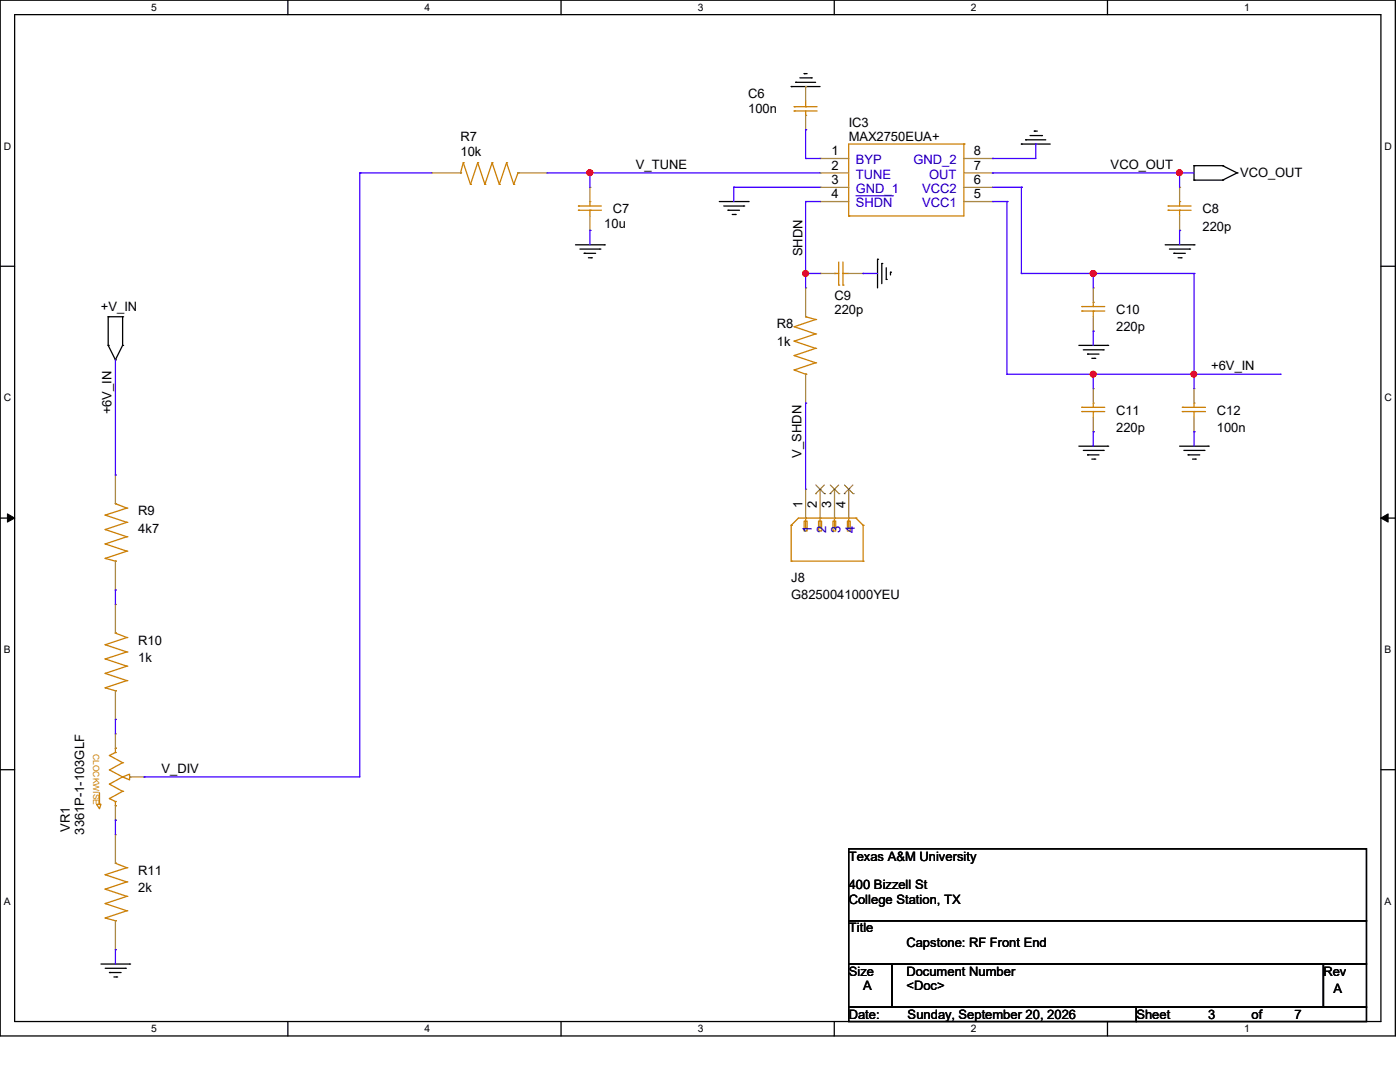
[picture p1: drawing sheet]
<svg xmlns="http://www.w3.org/2000/svg" width="279mm" height="216mm" viewBox="0 0 279 216" stroke-linecap="round" stroke-linejoin="round" font-family="sans-serif">
<path d="M0 0h278.5v206.7h-278.5zM2.9 2.9h272.7v200.9h-272.7z" fill="none" stroke="#000" stroke-width=".25"/>
<g fill="#fff">
<path d="M30.2 .3h1.1v2.3h-1.1z"/>
<path d="M30.2 204.1h1.1v2.3h-1.1z"/>
</g>
<path d="M57.4 0v2.9M57.4 203.8v2.9" fill="none" stroke="#000" stroke-width=".25"/>
<g fill="#fff">
<path d="M84.7 .3h1.1v2.3h-1.1z"/>
<path d="M84.7 204.1h1.1v2.3h-1.1z"/>
</g>
<path d="M112 0v2.9M112 203.8v2.9" fill="none" stroke="#000" stroke-width=".25"/>
<g fill="#fff">
<path d="M139.2 .3h1.1v2.3h-1.1z"/>
<path d="M139.2 204.1h1.1v2.3h-1.1z"/>
</g>
<path d="M166.5 0v2.9M166.5 203.8v2.9" fill="none" stroke="#000" stroke-width=".25"/>
<g fill="#fff">
<path d="M193.8 .3h1.1v2.3h-1.1z"/>
<path d="M193.8 204.1h1.1v2.3h-1.1z"/>
</g>
<path d="M221 0v2.9M221 203.8v2.9" fill="none" stroke="#000" stroke-width=".25"/>
<g fill="#fff">
<path d="M248.3 .3h1.1v2.3h-1.1z"/>
<path d="M248.3 204.1h1.1v2.3h-1.1z"/>
<path d="M.8 28h1.4v2.3h-1.4z"/>
<path d="M276.3 28h1.4v2.3h-1.4z"/>
<path d="M.8 78.2h1.4v2.3h-1.4z"/>
<path d="M276.3 78.2h1.4v2.3h-1.4z"/>
</g>
<path d="M0 53.1h2.9M275.6 53.1h2.9" fill="none" stroke="#000" stroke-width=".25"/>
<g fill="#fff">
<path d="M.8 128.5h1.3v2.2h-1.3z"/>
<path d="M276.3 128.5h1.3v2.2h-1.3z"/>
</g>
<path d="M0 103.4h2.9M275.6 103.4h2.9" fill="none" stroke="#000" stroke-width=".25"/>
<path d="M1.5 102.5l1.4 .9-1.4 .8zM275.6 103.4l1.4-.9v1.7z" fill="#000" stroke="#000" stroke-width=".2"/>
<g fill="#fff">
<path d="M.8 178.7h1.3v2.2h-1.3z"/>
<path d="M276.3 178.7h1.3v2.2h-1.3z"/>
</g>
<g fill="none" stroke="#000" stroke-width=".25">
<path d="M157.9 17.3h.1M157.9 17.3h5.8M158.8 16.4h.1M158.8 16.4h4M159.6 15.5h2.3M160.5 14.7h.1M160.5 14.7h.6M161.9 15.5h.1M203.8 28.7h.1M203.8 28.7h5.8M204.7 27.9h.1M204.7 27.9h4"/>
<path d="M205.6 27.1h2.3M206.4 26.2h.1M206.4 26.2h.6M207.9 27.1h.1M238.3 35.9h.1M238.3 33.1h.1M238.3 33.1h5.7M238.3 35.9h5.7M238.3 33.1v2.8M244 33.1h.1M244 35.9h.1M244 33.1l2.9 1.4"/>
<path d="M246.9 34.5h.1M246.9 34.5l-2.9 1.4M114.9 48.9h5.7M115.7 49.7h4M116.6 50.5h.1M116.6 50.5h2.3M117.4 51.4h.6M118 51.4h.1M119.7 49.7h.1M120.6 48.9h.1M143.6 40.2h5.7M144.4 41.1h4"/>
<path d="M145.3 42h.1M145.3 42h2.3M146.1 42.8h.6M146.7 42.8h.1M148.4 41.1h.1M149.3 40.2h.1M175.1 51.7h.1M175.1 51.7v5.7M176 52.6h.1M176 52.6v4M176.9 55.8h.1M176.9 53.4v2.4"/>
<path d="M177.7 54.3h.1M177.7 54.3v.6M232.5 48.9h5.8M233.4 49.7h4M234.3 50.5h.1M234.3 50.5h2.3M235.1 51.4h.6M235.7 51.4h.1M237.4 49.7h.1M238.3 48.9h.1M21.6 68.9h.1M21.6 63.2h.1"/>
<path d="M21.6 68.9l1.4 2.9M21.6 63.2v5.7M21.6 63.2h2.9M23 71.8h.1M24.5 68.9h.1M24.5 63.2h.1M24.5 63.2v5.7M24.5 68.9l-1.5 2.9M215.3 68.9h5.8M216.2 69.8h4M217 70.7h.1M217 70.7h2.3"/>
<path d="M217.9 71.5h.6M218.5 71.5h.1M220.2 69.8h.1M221.1 68.9h.1M215.3 89h5.8M216.2 89.9h4M217 90.8h.1M217 90.8h2.3M217.9 91.6h.6M218.5 91.6h.1M220.2 89.9h.1M221.1 89h.1"/>
<path d="M235.4 89h5.7M236.3 89.9h4M237.1 90.8h.1M237.1 90.8h2.3M238 91.6h.5M238.5 91.6h.1M240.3 89.9h.1M241.1 89h.1M0 153.6h2.9M275.6 153.6h2.9M169.4 169.4h103.3v14.3h-103.3zM20.2 192.4h5.7"/>
<path d="M21 193.2h4M21.8 194.1h.1M21.8 194.1h2.4M22.7 194.9h.6M23.3 194.9h.1M25 193.2h.1M25.9 192.4h.1M169.4 183.7h103.3v8.7h-103.3zM169.4 192.4h8.6v8.6h-8.6zM178 192.4h86.1v8.6h-86.1zM264.1 192.4h8.6v8.6h-8.6zM169.4 201h57.4v2.8h-57.4z"/>
<path d="M226.8 201h45.9v2.8h-45.9z"/>
</g>
<g fill="none" stroke="#cc8006" stroke-width=".25">
<path d="M91.9 34.5h.1M92.5 32.5h.1M92.5 32.5l-.6 2M92.5 32.5l1.4 4.3M93.9 36.8h.1M95.3 32.5h.1M95.3 32.5l-1.4 4.3M95.3 32.5l1.5 4.3M96.8 36.8h.1M98.2 32.5h.1M98.2 32.5l-1.4 4.3M98.2 32.5l1.5 4.3"/>
<path d="M99.7 36.8h.1M101.1 32.5h.1M101.1 32.5l-1.4 4.3M101.1 32.5l1.4 4.3M102.5 36.8h.1M103.4 34.5h.1M103.4 34.5l-.9 2.3M158.5 21.3h.1M158.5 22.1h.1M158.5 21.3h4.6M158.5 22.1h4.6M160.8 23h.1"/>
<path d="M160.8 21.3h.1M160.8 20.2v1.1M160.8 22.1v.9M192.4 28.7h.1M192.4 28.7h-23v14.4M192.4 28.7v14.4h-23M115.4 42h.1M115.4 41.1h.1M115.4 42h4.6M115.4 41.1h4.6M117.7 40.2h.1M117.7 42h.1"/>
<path d="M117.7 40.2v.9M117.7 42v1.1M166.5 54.6h.1M166.5 54.6h.9M167.4 56.9h.1M167.4 52.3v4.6M168.2 56.9h.1M168.2 54.6h.1M168.2 52.3v4.6M168.2 54.6h1.2M169.4 43.1h.1M233.1 42h.1"/>
<path d="M233.1 41.1h.1M233.1 42h4.6M233.1 41.1h4.6M235.4 40.2h.1M235.4 42h.1M235.4 40.2v.9M235.4 42v1.1M158.5 65.2h.1M158.5 68.1h.1M158.5 71h.1M158.5 73.8h.1M158.5 65.2l4.3 1.4"/>
<path d="M158.5 68.1l4.3 1.4M158.5 71l4.3 1.4M158.5 73.8l2.3 .9M160.8 74.7h.1M160.8 63.2h.1M160.8 63.2l2 .6M162.8 63.8h.1M162.8 66.6h.1M162.8 69.5h.1M162.8 72.4h.1M162.8 63.8l-4.3 1.4M162.8 66.6l-4.3 1.5"/>
<path d="M162.8 69.5l-4.3 1.5M162.8 72.4l-4.3 1.4M215.9 62.1h.1M215.9 61.2h.1M215.9 62.1h4.6M215.9 61.2h4.6M218.2 60.3h.1M218.2 62.1h.1M218.2 60.3v.9M218.2 62.1v1.1M215.9 82.1h.1M215.9 81.3h.1"/>
<path d="M215.9 82.1h4.6M215.9 81.3h4.6M218.2 80.4h.1M218.2 82.1h.1M218.2 80.4v.9M218.2 82.1v1.2M236 82.1h.1M236 81.3h.1M236 82.1h4.6M236 81.3h4.6M238.3 80.4h.1M238.3 82.1h.1"/>
<path d="M238.3 80.4v.9M238.3 82.1v1.2M21 111.4h.1M21 108.5h.1M21 105.7h.1M21 102.8h.1M21 111.4l2 .6M21 108.5l4.3 1.5M21 105.7l4.3 1.4M21 102.8l4.3 1.4M23 100.5h.1M23 112h.1"/>
<path d="M23 100.5l2.3 .9M25.3 110h.1M25.3 107.1h.1M25.3 104.2h.1M25.3 101.4h.1M25.3 110l-4.3 1.4M25.3 107.1l-4.3 1.4M25.3 104.2l-4.3 1.5M25.3 101.4l-4.3 1.4M157.9 104.8h.1M157.9 112h.1M157.9 112h14.4"/>
<path d="M157.9 104.8v7.2M160.5 104h.6v2h-.6zM160.8 103.4h.1M160.8 105.4h.1M160.8 103.4v2M163.4 104h.6v2h-.6zM163.7 105.4h.1M163.7 103.4h.1M163.7 103.4v2M166.2 104h.6v2h-.6zM166.5 105.4h.1M166.5 103.4h.1"/>
<path d="M166.5 103.4v2M169.1 104h.6v2h-.6zM169.4 105.4h.1M169.4 103.4h.1M169.4 103.4v2M170.8 103.4h.1M170.8 103.4h-11.5l-1.4 1.4M170.8 103.4l1.5 1.4M172.3 104.8h.1M172.3 112h.1M172.3 104.8v7.2M21 137.2h.1"/>
<path d="M21 134.4h.1M21 131.5h.1M21 128.7h.1M21 137.2l2 .6M21 134.4l4.3 1.4M21 131.5l4.3 1.4M21 128.7l4.3 1.4M23 126.3h.1M23 137.8h.1M23 126.3l2.3 .9M25.3 135.8h.1M25.3 132.9h.1"/>
<path d="M25.3 130.1h.1M25.3 127.2h.1M25.3 135.8l-4.3 1.4M25.3 132.9l-4.3 1.5M25.3 130.1l-4.3 1.4M25.3 127.2l-4.3 1.5M19.9 158.2v2.3M21.8 159.3h.1M21.8 156.5h.1M21.8 153.6h.1M21.8 150.7h.1M21.8 159.3l1.2 .6"/>
<path d="M21.8 156.5l2.7 1.4M21.8 153.6l2.7 1.4M21.8 150.7l2.7 1.5M23 159.9h.1M23 150.2h.1M23 149.3h.1M23 149.3v.9M23 159.9v.9M23 150.2l-1.2 .5M24.5 155l1.4-.5v1.1zM24.5 157.9h.1M24.5 155h.1"/>
<path d="M24.5 152.2h.1M24.5 157.9l-2.7 1.4M24.5 155l-2.7 1.5M24.5 152.2l-2.7 1.4M25.9 155h.1M19.3 160.5h.9l-.3 .9zM19.9 160.5h.1M21 177.4h.1M21 174.5h.1M21 177.4l4.3 1.5M21 174.5l4.3 1.5M23 172.3h.1"/>
<path d="M23 160.8h.1M23 172.3l2.3 .8M25.3 178.9h.1M25.3 176h.1M25.3 173.1h.1M25.3 178.9l-4.3 1.4M25.3 176l-4.3 1.4M25.3 173.1l-4.3 1.4M21 183.2h.1M21 180.3h.1M21 183.2l2 .5M21 180.3l4.3 1.4"/>
<path d="M23 183.7h.1M25.3 181.7h.1M25.3 181.7l-4.3 1.5"/>
</g>
<g fill="none" stroke="#a84" stroke-width=".25">
<path d="M160.8 17.3h.1M160.8 17.3v2.9M86.1 34.5h.1M86.1 34.5h5.8M103.4 34.5h5.7M109.1 34.5h.1M117.7 37.4h.1M117.7 37.4v2.8M160.8 25.9h.1M160.8 23v2.9M163.7 31.6h.1M163.7 34.5h.1"/>
<path d="M163.7 37.4h.1M163.7 34.5h5.7M163.7 31.6h5.7M163.7 37.4h5.7M192.4 34.5h5.7M192.4 31.6h5.7M192.4 37.4h5.7M198.1 31.6h.1M198.1 34.5h.1M198.1 37.4h.1M235.4 37.4h.1M235.4 37.4v2.8"/>
<path d="M117.7 46h.1M117.7 43.1v2.9M160.8 57.4h.1M160.8 57.4v5.8M163.7 54.6h.1M163.7 40.2h.1M163.7 54.6h2.8M163.7 40.2h5.7M169.4 54.6h2.9M172.3 54.6h.1M192.4 40.2h5.7M198.1 40.2h.1"/>
<path d="M218.2 57.4h.1M218.2 57.4v2.9M235.4 46h.1M235.4 43.1v2.9M160.8 74.7v5.7M218.2 66.1h.1M218.2 77.6h.1M218.2 63.2v2.9M218.2 77.6v2.8M238.3 77.6h.1M238.3 77.6v2.8M23 94.8h.1"/>
<path d="M23 94.8v5.7M160.8 97.6h.1M160.8 80.4h.1M160.8 97.6v5.8M163.7 97.6h.1M163.7 97.6v5.8M166.5 97.6h.1M166.5 97.6v5.8M169.4 97.6h.1M169.4 97.6v5.8M218.2 86.1h.1M218.2 83.3v2.8"/>
<path d="M238.3 86.1h.1M238.3 83.3v2.8M23 117.7h.1M23 112v5.7M23 120.6h.1M23 120.6v5.7M23 137.8v5.8M23 143.6h.1M23 146.4h.1M23 146.4v2.9M25.9 155h2.8M28.7 155h.1"/>
<path d="M23 166.5h.1M23 163.7h.1M23 160.8v2.9M23 166.5v5.8M23 189.5h.1M23 183.7v5.8"/>
</g>
<path d="M162.8 98.5h.1M162.8 96.8l1.7 1.7M164.5 96.8l-1.7 1.7M164.5 98.5h.1M165.7 98.5h.1M165.7 96.8l1.7 1.7M167.4 96.8l-1.7 1.7M167.4 98.5h.1M168.5 98.5h.1M168.5 96.8l1.8 1.7M170.2 96.8l-1.7 1.7M170.3 98.5h.1" fill="none" stroke="#804000" stroke-width=".2"/>
<path d="M170.8 39.1h7.3M178.1 39.1h.1" fill="none" stroke="#00c" stroke-width=".2"/>
<g fill="none" stroke="#4200ff" stroke-width=".25">
<path d="M71.8 34.5h.1M71.8 34.5h14.3M71.8 34.5v120.5h-43.1M109.1 34.5h54.6M117.7 34.5h.1M117.7 34.5v2.9M146.4 37.4h.1M146.4 37.4h17.3M146.4 37.4v2.8M160.8 31.6h.1M160.8 25.9h.1M160.8 31.6h2.9"/>
<path d="M160.8 25.9v5.7M198.1 31.6h.1M198.1 34.5h.1M198.1 37.4h5.7M198.1 34.5h40.2M203.8 37.4h.1M203.8 37.4v17.2M206.7 28.7h.1M206.7 28.7v2.9h-8.6M235.4 34.5h.1M235.4 34.5v2.9M117.7 46h.1"/>
<path d="M117.7 46v2.9M160.8 54.6h.1M160.8 40.2h.1M160.8 54.6h2.9M160.8 40.2h2.9M160.8 40.2v17.2M172.3 54.6h.1M172.3 54.6h2.8M198.1 40.2h2.9M201 40.2h.1M201 40.2v34.5M203.8 54.6h.1"/>
<path d="M203.8 54.6h34.5M218.2 54.6h.1M218.2 54.6v2.8M235.4 46h.1M235.4 46v2.9M238.3 54.6h.1M238.3 54.6v23M23 71.8v23M201 74.7h.1M201 74.7h54.5M218.2 66.1h.1M218.2 74.7h.1"/>
<path d="M218.2 66.1v2.8M218.2 74.7v2.9M238.3 74.7h.1M255.5 74.7h.1M23 94.8h.1M160.8 80.4h.1M160.8 80.4v17.2M218.2 86.1h.1M218.2 86.1v2.9M238.3 86.1h.1M238.3 86.1v2.9M23 117.7h.1"/>
<path d="M23 117.7v2.9M23 143.6h.1M23 143.6v2.8M28.7 155h.1M23 163.7h.1M23 163.7v2.8M23 189.5h.1M23 189.5v2.9"/>
</g>
<g fill="#f00" stroke="#f00" stroke-width=".25">
<circle cx="117.7" cy="34.5" r=".56"/>
<circle cx="218.2" cy="54.6" r=".56"/>
<circle cx="218.2" cy="74.7" r=".56"/>
<circle cx="235.4" cy="34.5" r=".55"/>
<circle cx="160.8" cy="54.6" r=".56"/>
<circle cx="238.3" cy="74.7" r=".55"/>
</g>
<g font-size="2.6">
<text x="149.3" y="22.5">100n</text>
<text x="149.3" y="19.6">C6</text>
<text x="91.9" y="28.2">R7</text>
<text x="169.4" y="25.4">IC3</text>
<text x="169.4" y="28.2">MAX2750EUA+</text>
<text x="91.9" y="31.1">10k</text>
<text x="126.9" y="33.7">V_TUNE</text>
<text x="165.9" y="31">1</text>
<text x="165.9" y="33.9">2</text>
<text x="194.4" y="31">8</text>
<text x="194.4" y="33.9">7</text>
<text x="221.7" y="33.7">VCO_OUT</text>
<text x="247.5" y="35.4">VCO_OUT</text>
<text x="165.9" y="36.7">3</text>
<text x="165.9" y="39.6">4</text>
<text x="194.4" y="36.7">6</text>
<text x="194.4" y="39.6">5</text>
<text x="120.6" y="45.4">10u</text>
<text x="122.3" y="42.5">C7</text>
<text x="240" y="46">220p</text>
<text x="240" y="42.5">C8</text>
<text x="160.2" y="51.1" transform="rotate(-90 160.2 51.1)">SHDN</text>
<text x="166.5" y="59.8">C9</text>
<text x="20.2" y="62.1">+V_IN</text>
<text x="155" y="65.5">R8</text>
<text x="166.5" y="62.7">220p</text>
<text x="222.8" y="62.7">C10</text>
<text x="155" y="69">1k</text>
<text x="222.8" y="66.1">220p</text>
<text x="241.7" y="73.9">+6V_IN</text>
<text x="22.2" y="82.7" transform="rotate(-90 22.2 82.7)">+6V_IN</text>
<text x="222.8" y="82.8">C11</text>
<text x="242.9" y="82.8">C12</text>
<text x="222.8" y="86.2">220p</text>
<text x="242.9" y="86.2">100n</text>
<text x="160" y="91.3" transform="rotate(-90 160 91.3)">V_SHDN</text>
<text x="160.1" y="101.4" transform="rotate(-90 160.1 101.4)">1</text>
<text x="163" y="101.4" transform="rotate(-90 163 101.4)">2</text>
<text x="165.9" y="101.4" transform="rotate(-90 165.9 101.4)">3</text>
<text x="168.7" y="101.4" transform="rotate(-90 168.7 101.4)">4</text>
<text x="27.6" y="102.8">R9</text>
<text x="27.6" y="106.3">4k7</text>
<text x="157.9" y="116">J8</text>
<text x="157.9" y="119.5">G8250041000YEU</text>
<text x="27.6" y="128.7">R10</text>
<text x="27.6" y="132.1">1k</text>
<text x="32.2" y="154.2">V_DIV</text>
<text x="13.9" y="165.9" transform="rotate(-90 13.9 165.9)">VR1</text>
<text x="16.8" y="166.5" transform="rotate(-90 16.8 166.5)">3361P-1-103GLF</text>
<text x="169.4" y="171.7">Texas A&amp;M University</text>
<text x="27.6" y="174.6">R11</text>
<text x="27.6" y="178.1">2k</text>
<text x="169.4" y="177.5">400 Bizzell St</text>
<text x="169.4" y="180.3">College Station, TX</text>
<text x="169.4" y="186.1">Title</text>
<text x="180.9" y="188.9">Capstone: RF Front End</text>
<text x="169.4" y="194.7">Size</text>
<text x="172.3" y="197.6">A</text>
<text x="180.9" y="197.6">&lt;Doc&gt;</text>
<text x="180.9" y="194.7">Document Number</text>
<text x="264.1" y="194.7">Rev</text>
<text x="169.4" y="203.3">Date:</text>
<text x="181.1" y="203.3">Sunday, September 20, 2026</text>
<text x="226.8" y="203.3">Sheet</text>
<text x="241.1" y="203.3">3</text>
<text x="249.8" y="203.3">of</text>
<text x="258.3" y="203.3">7</text>
<text x="266.1" y="198.1">A</text>
</g>
<g font-size="2.6" fill="#00c">
<text x="170.8" y="32.8">BYP</text>
<text x="170.8" y="35.7">TUNE</text>
<text x="182.3" y="32.8">GND_2</text>
<text x="185.5" y="35.7">OUT</text>
<text x="170.8" y="38.6">GND_1</text>
<text x="170.8" y="41.4">SHDN</text>
<text x="184" y="38.6">VCC2</text>
<text x="184" y="41.4">VCC1</text>
<text x="162" y="106.3" transform="rotate(-90 162 106.3)">1</text>
<text x="164.9" y="106.3" transform="rotate(-90 164.9 106.3)">2</text>
<text x="167.8" y="106.3" transform="rotate(-90 167.8 106.3)">3</text>
<text x="170.6" y="106.3" transform="rotate(-90 170.6 106.3)">4</text>
</g>
<g font-size="2.1">
<text x="30.2" y="2.2">5</text>
<text x="84.7" y="2.2">4</text>
<text x="139.2" y="2.2">3</text>
<text x="193.8" y="2.2">2</text>
<text x="248.3" y="2.2">1</text>
<text x=".8" y="29.8">D</text>
<text x="276.3" y="29.8">D</text>
<text x=".8" y="80.1">C</text>
<text x="276.3" y="80.1">C</text>
<text x=".8" y="130.3">B</text>
<text x="276.3" y="130.3">B</text>
<text x=".8" y="180.5">A</text>
<text x="276.3" y="180.5">A</text>
<text x="30.2" y="206">5</text>
<text x="84.7" y="206">4</text>
<text x="139.2" y="206">3</text>
<text x="193.8" y="206">2</text>
<text x="248.3" y="206">1</text>
</g>
<text font-size="1.7" fill="#cc8006" x="18.6" y="150.5" transform="rotate(90 18.6 150.5)">CLOCKWISE</text>
</svg>
